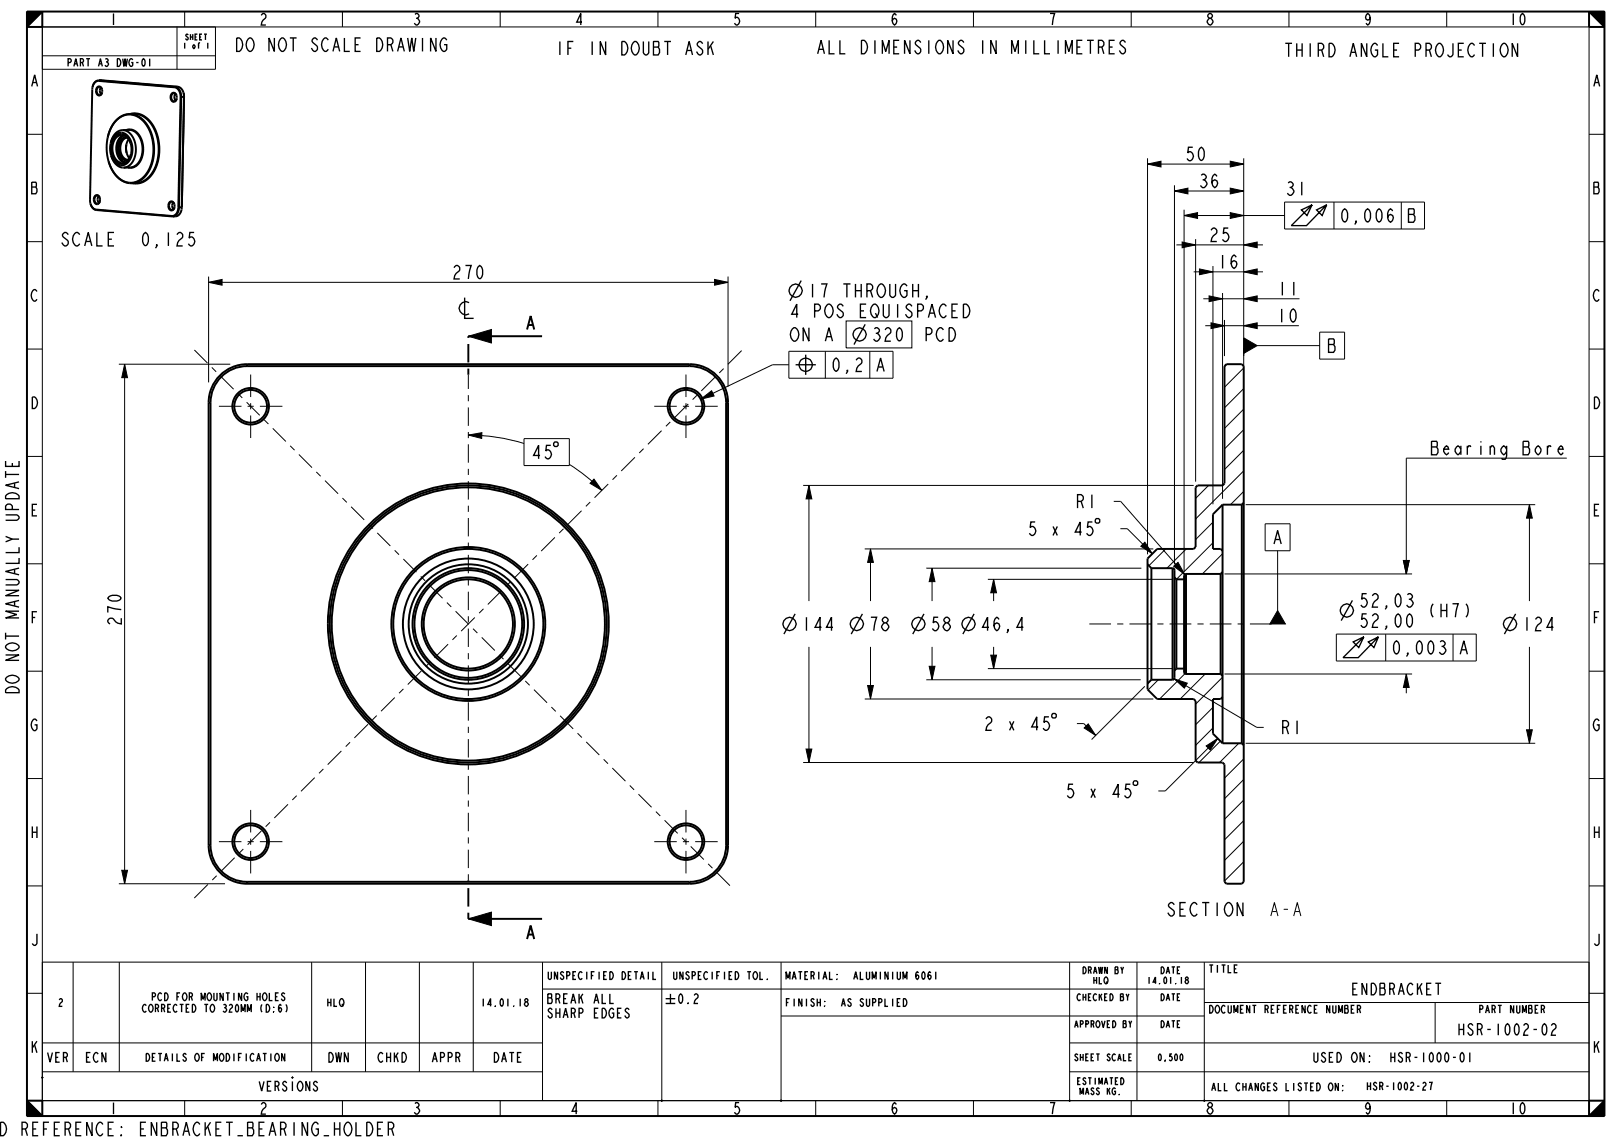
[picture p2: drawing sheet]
<svg xmlns="http://www.w3.org/2000/svg" width="420mm" height="297mm" viewBox="0 0 420 297" stroke-linecap="round" stroke-linejoin="round" font-family="sans-serif">
<g fill="#000">
<path d="M7 3h4l-4 4zM413 3h4v4zM298.2 42.6l3.5-.7v1.5zM305.2 49.6l3.5-.7v1.5zM307.7 56l3.5-.7v1.5zM319.7 41.9l3.5 .7-3.5 .8zM319.7 48.9l3.5 .7-3.5 .8zM319.7 55.3l3.5 .7-3.5 .8zM54.2 73.4l3.5-.8v1.5zM185.7 72.6l3.5 .8-3.5 .7zM307.2 62.9l3.5 .7-3.5 .8zM311.7 69.9l3.5 .7-3.5 .8z"/>
<path d="M314.2 76.9l3.5 .7-3.5 .8zM323.2 77.6l3.5-.7v1.5zM323.2 63.6l3.5-.7v1.5zM323.2 70.6l3.5-.7v1.5zM32.4 94.6l.7 3.5h-1.5zM121.7 87.4l6-1.8v3.5zM314.7 83.9l3.5 .7-3.5 .8zM323.2 84.6l3.5-.7v1.5zM323.2 87.8l3.5 2-3.5 2zM121.7 113.1l3.5-.7v1.5zM182.1 103.7l2.8-2.2 .7 1.4zM154.4 124.5l2 2.9-3-1.8z"/>
<path d="M210.2 126.1l.8 3.5h-1.5zM397.5 131.1l.7 3.5h-1.5zM226.2 142.6l.8 3.5h-1.5zM242.2 147.6l.8 3.5h-1.5zM258.2 150.5l.8 3.5h-1.5zM296.5 141.9l1-1 2 3zM305 147.1l1.2-1 1.7 3.2zM364.7 145.6h1.5l-.7 3.5zM241.5 173.1h1.5l-.8 3.5zM257.5 170.2h1.5l-.8 3.5zM305.2 176.4l3.4 1.1-.8 1.3zM365.5 175.1l.7 3.5h-1.5z"/>
<path d="M209.5 194.6h1.5l-.8 3.5zM225.5 178.1h1.5l-.8 3.5zM282.8 188.1l2 3-3-1.9zM313.5 193.8l3-1.9-2 3zM396.7 189.6h1.5l-.7 3.5zM31.6 226.1h1.5l-.7 3.5zM121.7 238.8l6-1.8v3.5zM7 286l4 4h-4zM413 290l4-4v4z"/>
</g>
<g fill="none" stroke="#000" stroke-width=".26">
<path d="M7 3h4l-4 4zM7 7h410v279h-410zM11 3h402v287h-402zM11 14.5h45M46 7v11M48 3v4M56 7v11h-45M89 3v4M130 3v4M171 3v4M212 3v4M253 3v4"/>
<path d="M294 3v4M335 3v4M376 3v4M413 3h4v4zM7 34.9h4M413 34.9h4M298.2 42.6l3.5-.7v1.5zM298.2 41.1v102.9M298.2 42.6h25M305.2 49.6l3.5-.7v1.5zM305.2 48.1v98.6M305.2 49.6h18"/>
<path d="M307.7 56l3.5-.7v1.5zM307.7 54.5v94M307.7 56h26.2M319.7 41.9l3.5 .7-3.5 .8zM319.7 48.9l3.5 .7-3.5 .8zM319.7 55.3l3.5 .7-3.5 .8zM323.2 41.1v51.4M333.9 52.5h36.3v7h-36.3zM346.7 52.5v7M364.2 52.5v7M7 62.8h4M54.2 73.4l3.5-.8v1.5z"/>
<path d="M54.2 71.9v27.5M54.2 73.4h135M185.7 72.6l3.5 .8-3.5 .7zM189.2 71.9v28.5M305.7 63.6h22.5M307.2 62.9l3.5 .7-3.5 .8zM310.2 70.6h18M310.7 62.1v63.1M311.7 69.9l3.5 .7-3.5 .8zM312.7 77.6h25M314.2 76.9l3.5 .7-3.5 .8zM315.2 69.1v61.9"/>
<path d="M317.7 76.1v53.5M323.2 77.6l3.5-.7v1.5zM323.2 63.6l3.5-.7v1.5zM323.2 70.6l3.5-.7v1.5zM413 62.8h4M7 90.7h4M30.9 94.6h28.9M32.4 94.6l.7 3.5h-1.5zM32.4 94.6v135M121.7 87.4l6-1.8v3.5zM205 94.8h-4.2l-18.7 8.9M205 91.3h27.1v7h-27.1z"/>
<path d="M214.5 91.3v7M219.9 83.4h17.1v7h-17.1zM226.1 91.3v7M313.2 84.6h24.4M314.7 83.9l3.5 .7-3.5 .8zM318.2 83.1v9.4M318.9 94.6l-.7 .7M323.2 84.6l3.5-.7v1.5zM323.2 87.8l3.5 2-3.5 2zM323.2 95.6l-5 5M326.7 89.8h16.3M343 86.3h6.5v7h-6.5z"/>
<path d="M413 90.7h4M7 118.6h4M121.7 113.1l3.5-.7v1.5zM121.7 113.1a49.1 49.1 0 0 1 14.5 2.1M136.2 114h11.8v7h-11.8zM182.1 103.7l2.8-2.2 .7 1.4zM323.2 101l-5 5M323.2 106.3l-5 5M323.2 111.7l-5 5M323.2 117l-5 5M407.2 119h-41.7v30.1M413 118.6h4"/>
<path d="M148 120.7l4.4 3.1 4 3.6M154.4 124.5l2 2.9-3-1.8zM208.7 126.1h101.5M210.2 126.1l.8 3.5h-1.5zM210.2 126.1v30.1M289.5 130.3h1.8l16.6 19M291.2 137.4h1.8l6.5 6.5M314.1 126.1l-3.4 3.4M315.2 135.7l-4.5 4.5M323.2 122.4l-12.5 12.5M323.2 127.7l-3.4 3.4M323.7 131.1h75.3"/>
<path d="M397.5 131.1l.7 3.5h-1.5zM397.5 131.1v25.1M7 146.5h4M224.7 142.6h75M226.2 142.6l.8 3.5h-1.5zM226.2 142.6v13.6M240.7 147.6h55.9M242.2 147.6l.8 3.5h-1.5zM242.2 147.6v8.6M256.7 150.5h48M258.2 150.5l.8 3.5h-1.5zM258.2 150.5v5.7"/>
<path d="M296.5 141.9l1-1 2 3zM303 142.6l-4.4 4.4M305 147.1l1.2-1 1.7 3.2zM308.3 142.6l-5 5M315.2 141l-9.4 9.5M317.7 143.9l-5.2 5.2M318.2 149.1h48.8M364.7 145.6h1.5l-.7 3.5zM413 146.5h4M7 174.4h4M210.2 168.1v30M225.5 178.1h1.5l-.8 3.5z"/>
<path d="M226.2 168.1v13.5M240.7 176.6h55.8M241.5 173.1h1.5l-.8 3.5zM242.2 168.1v8.5M256.7 173.7h48M257.5 170.2h1.5l-.8 3.5zM258.2 168.1v5.6M297.5 178.3l-13.8 13.9M301 176.6l-2.6 2.7M305.2 176.4l3.4 1.1-.8 1.3zM305.2 176.4l21.4 12.6h1.8M308 175l-6.6 6.6"/>
<path d="M313.2 175.1l-6.5 6.5M317.7 176l-7 7M318.2 175.1h48.8M347.3 164.8h36.4v7h-36.4zM360.1 164.8v7M365.5 175.1l.7 3.5h-1.5zM365.5 175.1v5M377.6 164.8v7M397.5 168.1v25M413 174.4h4M208.7 198.1h101.5M209.5 194.6h1.5l-.8 3.5z"/>
<path d="M224.7 181.6h75M279.9 188h1.8l3.1 3.1M282.8 188.1l2 3-3-1.9zM313.5 193.8l3-1.9-2 3zM315.2 183.8l-4.5 4.5M315.2 189.2l-4.5 4.5M316.5 191.9l-13.6 13.6h-1.8M317.2 192.6l-5.6 5.5M322 193.1l-5 5M323.2 197.2l-5 5M323.7 193.1h75.3M396.7 189.6h1.5l-.7 3.5z"/>
<path d="M7 202.3h4M323.2 202.5l-5 5M323.2 207.9l-5 5M323.2 213.2l-5 5M323.2 218.6l-5 5M413 202.3h4M7 230.2h4M30.9 229.6h27.6M31.6 226.1h1.5l-.7 3.5zM121.7 238.8l6-1.8v3.5zM323.2 223.9l-5 5M413 230.2h4"/>
<path d="M7 258.1h4M11 250h402M19 250v28.5M31 250v28.5M81 250v28.5M95 250v28.5M109 250v28.5M123 250v28.5M141 257h172M141 250v36M172 250v36M203 250v36"/>
<path d="M278 250v36M295.5 250v36M313 250v36M413 258.1h4M11 271h130M11 278.5h130M203 264h110M278 271h135M278 278.5h135M313 260.5h100M373 260.5v10.5M7 286l4 4h-4z"/>
<path d="M48 286v4M89 286v4M130 286v4M171 286v4M212 286v4M253 286v4M294 286v4M335 286v4M376 286v4M413 290l4-4v4z"/>
</g>
<g fill="none" stroke="#000" stroke-width=".51">
<path d="M7 3h410v287h-410zM11 3v4h-4zM413 3l4 4h-4zM24 22.6l-.6 29.4 .1 1M24.1 22.6h-.1M25.3 22.7a.89 .89 0 0 1 1 0 .89 .89 0 0 1 .3 1l-.1 .3a.81 .81 0 0 1-.9 .8 .81 .81 0 0 1-.6-1zM25.7 21a1.7 1.7 0 0 0-1.6 1.6M25.7 21l19.6 1.7M25.7 20.9a1.8 1.8 0 0 0-1.6 1.7M25.7 20.9v.1M25.7 20.9l19.7 1.7M26.3 20.9h.2"/>
<path d="M26.5 20.9l19.7 1.6M26.5 20.9h-.8M26.5 23.2a.72 .72 0 0 0-.9-.6 .72 .72 0 0 0-.5 1 .75 .75 0 0 0 .3 .9 .75 .75 0 0 0 1-.2l.1-.3M28 35.8a6.9 6.9 0 0 1 5.3-6.2 6.4 6.4 0 0 1 6 5 11.1 11.1 0 0 1-2.3 11.9 4.9 4.9 0 0 1-7.5-1.7l-1.3-2.9M28 35.8a12.7 12.7 0 0 0 .2 6.1M28 35.8a6.8 6.8 0 0 1 5.2-6 6 6 0 0 1 5.7 4.3 11.2 11.2 0 0 1-2 12.3 4.8 4.8 0 0 1-7.4-1.6l-1.3-2.9M28.8 37.1v-.3a3.1 3.1 0 0 1 4.3-2.7 5.9 5.9 0 0 1 .2 9.1 2.97 2.97 0 0 1-4.2-2l-.2-.7M28.8 37.1l-.2 1.7 .3 1.7M28.8 37.1a2.72 2.72 0 0 1 3.5-2.4 5.1 5.1 0 0 1 .2 8 2.75 2.75 0 0 1-3.6-2.2M30 35.5a2.34 2.34 0 0 1 3.8 1.4 4.3 4.3 0 0 1-1.7 5.6 2.71 2.71 0 0 1-3.1-2.5 4.9 4.9 0 0 1 1-4.5zM32.1 35.1a4.3 4.3 0 0 0-1 6.3l1.2 .8M32.3 35.2a4 4 0 0 0-1.2 5.8l.7 .8 .8 .3"/>
<path d="M32.9 33.8l.1-.1a3.2 3.2 0 0 1 3.8 2.6 5.6 5.6 0 0 1-2.1 7.2h-1.4M33 35.7a2.28 2.28 0 0 0-2.3 2.6 2.77 2.77 0 0 0 2.2 3.4l.3-.1M33 35.7a2.08 2.08 0 0 0-2.2-.5 2.08 2.08 0 0 0-1.3 1.8 4.2 4.2 0 0 0 1.8 5.3 2.35 2.35 0 0 0 2.7-2.3M33 35.7l1 1.6M33.1 35.8a2.36 2.36 0 0 0-2.2 2.9 2.37 2.37 0 0 0 2.4 2.8M33.4 36.2a4.3 4.3 0 0 0 .2 4.9M33.5 33.8a4.3 4.3 0 0 1 3.5 4.6 4.4 4.4 0 0 1-2.9 5.1h-.2M33.9 29.6a5.9 5.9 0 0 1 6.5 4.1 11.6 11.6 0 0 1-2 12.8 4.6 4.6 0 0 1-3.8 1.1M34.7 29.6a6.9 6.9 0 0 1 6.1 5.8 10.8 10.8 0 0 1-2.9 11.3l-1.1 .6-1.4 .3M45.3 22.7a2.27 2.27 0 0 1 1.6 2.5M45.4 22.6a2.34 2.34 0 0 1 1.7 2.6M45.4 22.6l-.1 .1"/>
<path d="M45.9 24.8a.72 .72 0 0 0-.9-.5 .72 .72 0 0 0-.5 .9 .75 .75 0 0 0 .3 1 .75 .75 0 0 0 1-.2l.1-.3M45.9 24.8v.9M45.9 24.8a.81 .81 0 0 0-1-.7 .81 .81 0 0 0-.6 1.1 .85 .85 0 0 0 .3 1 .85 .85 0 0 0 1.1 0l.2-.5M46.2 22.5a2.56 2.56 0 0 1 1.6 2.7M46.2 22.5l-.8 .1M46.9 25.2h.2M46.9 25.2l-.6 28.7M47.1 25.2l-.6 28.7M47.8 25.2h.1M47.8 25.2h-.7M47.8 25.2l-.5 28.7M23.5 53a1.97 1.97 0 0 0 1.6 1.6"/>
<path d="M23.5 53a1.85 1.85 0 0 0 1.5 1.5M24.7 50.9a.89 .89 0 0 1 1 .1 .89 .89 0 0 1 .3 .9v.3a.81 .81 0 0 1-.9 .8 .81 .81 0 0 1-.7-1zM25 54.5l19.7 1.6M25 54.5l.1 .1M25.1 54.6l19.7 1.6M25.9 51.4a.72 .72 0 0 0-.9-.6 .72 .72 0 0 0-.4 1 .75 .75 0 0 0 .2 1 .75 .75 0 0 0 1-.2l.2-.4M44.1 52.5a.89 .89 0 0 1 1 .1 .89 .89 0 0 1 .3 1l-.1 .3a.81 .81 0 0 1-.9 .8 .81 .81 0 0 1-.6-1zM44.7 56.1l.1 .1M44.8 56.2h.1M45.3 53a.72 .72 0 0 0-.9-.5 .72 .72 0 0 0-.5 .9 .75 .75 0 0 0 .3 1 .75 .75 0 0 0 1-.2l.1-.3M46.3 53.9a1.96 1.96 0 0 1-1.6 2.2M46.3 53.9h.2"/>
<path d="M46.5 53.9a2.14 2.14 0 0 1-1.6 2.3M47.3 53.9a2.21 2.21 0 0 1-1.7 2.3h-.7M47.3 53.9h-.8M47.3 53.9h.1M64.2 94.6a10 10 0 0 0-10 10M64.2 95.1a9.5 9.5 0 0 0-9.5 9.5M64.2 94.6v.5M64.2 95.1h115M64.2 94.6h115M121.7 87.4h19.2M137 85.6l.9-3.5 .9 3.5M137.4 84.5h1.1"/>
<path d="M179.2 94.6a10 10 0 0 1 10 10M179.2 95.1a9.5 9.5 0 0 1 9.5 9.5M179.2 94.6v.5M318.2 95.1l.5-.5h4l.5 .5v134l-.5 .5h-4l-.5-.5v-30.5l-.5-.5h-6.5l-.5-.5v-15.5l-.5-.5h-9.5l-2.5-2.5v-34l2.5-2.5h9.5l.5-.5v-15.5l.5-.5h6.5l.5-.5zM54.2 104.6v115M54.2 104.6h.5M54.7 104.6v115M188.7 104.6h.5M188.7 104.6v115M189.2 104.6v115M317.7 131.1l-2.5 2.5v9h2l.5 .5M317.7 131.1v62"/>
<path d="M317.7 131.1h5M322.7 131.1v62M323.2 130.6l-.5 .5M298.2 146.6l1 1M299.2 147.6v29M299.2 147.6h5.5M304.7 147.6l.5 .3v.2v28v.3l-.5 .2M304.7 147.6v29M305.2 150l.5 .5M305.7 150.5v23.2M305.7 150.5h2M308.2 149.1l-.2 .1-.3 .4v25l.3 .5h.2"/>
<path d="M308.2 149.1v26M308.2 149.1h9M317.2 149.1v26M317.7 148.6l-.5 .5M299.2 176.6h5.5M299.2 176.6l-1 1M305.7 173.7h2M305.7 173.7l-.5 .5M308.2 175.1h9M317.2 175.1l.5 .5M317.7 193.1h5M317.7 181.1l-.5 .5h-2v9l2.5 2.5"/>
<path d="M322.7 193.1l.5 .5M54.2 219.6a10 10 0 0 0 10 10M54.2 219.6h.5M54.7 219.6a9.5 9.5 0 0 0 9.5 9.5M188.7 219.6a9.5 9.5 0 0 1-9.5 9.5M188.7 219.6h.5M189.2 219.6a10 10 0 0 1-10 10M64.2 229.6h115M64.2 229.1h115M64.2 229.1v.5M121.7 238.8h19.2M179.2 229.1v.5"/>
<path d="M137 244l.9-3.5 .9 3.5M137.4 242.8h1.1M10.8 279.8l.4 .4M11.2 279.8l-.4 .4M75.8 279.8l.4 .4M76.2 279.8l-.4 .4M7 286h4v4zM171.8 285.8l.4 .4M172.2 285.8l-.4 .4M202.8 285.8l.4 .4M203.2 285.8l-.4 .4M277.8 285.8l.4 .4"/>
<path d="M278.2 285.8l-.4 .4M413 286h4l-4 4z"/>
<circle cx="65.1" cy="105.6" r="4.8"/>
<circle cx="65.1" cy="105.6" r="4.3"/>
<circle cx="178.3" cy="105.6" r="4.3"/>
<circle cx="178.3" cy="105.6" r="4.8"/>
<circle cx="121.7" cy="162.1" r="36"/>
<circle cx="121.7" cy="162.1" r="35.5"/>
<circle cx="121.7" cy="162.1" r="20"/>
<circle cx="121.7" cy="162.1" r="19.5"/>
<circle cx="121.7" cy="162.1" r="17"/>
<circle cx="121.7" cy="162.1" r="12.1"/>
<circle cx="121.7" cy="162.1" r="14"/>
<circle cx="121.7" cy="162.1" r="15.5"/>
<circle cx="121.7" cy="162.1" r="11.6"/>
<circle cx="121.7" cy="162.1" r="14.5"/>
<circle cx="121.7" cy="162.1" r="36.5"/>
<circle cx="65.1" cy="218.7" r="4.8"/>
<circle cx="65.1" cy="218.7" r="4.3"/>
<circle cx="178.3" cy="218.7" r="4.3"/>
<circle cx="178.3" cy="218.7" r="4.8"/>
</g>
<path d="M121.7 97.4v-10M121.7 238.8v-10" fill="none" stroke="#000" stroke-width=".51" stroke-dasharray="1.6 1.6 4.8 1.6" stroke-linecap="butt"/>
<path d="M121.7 228.8v-131.4" fill="none" stroke="#000" stroke-width=".26" stroke-dasharray="1.6 1.6 4.8 1.6" stroke-linecap="butt"/>
<g fill="none" stroke="#000" stroke-width=".35">
<path d="M61.5 9.9a1.2 1.2 0 0 1 1.4 .8 2.17 2.17 0 0 1-.7 2.7h-.7zM116.1 10.4l-.5-.5a1.15 1.15 0 0 0-1.1 .8 2.17 2.17 0 0 0 .7 2.7h.4l.5-.6v-1.2h-.7M212.5 14l.9-3.5 .9 3.5M212.9 12.8h1M292.5 11.1l-.5-.6a.8 .8 0 0 0-.9 .9l.5 .5a1.23 1.23 0 0 1 .7 1.8l-.3 .3a1.15 1.15 0 0 1-1.1-.9M334 11.3h1.8M394.4 11.3v3.5l-1.4-3.5v3.5M341 53.2l-2.8 1.3 1.5 1.5 1.3-2.8-5.4 5.4h4l5.2-5.4-2.6 1.3 1.4 1.5 1.2-2.8M349.1 54.5l.4-.2a2.28 2.28 0 0 1 0 3.5 2.38 2.38 0 0 1-.4-3.3zM352.5 57.8l-.2-.3h.2v.3l-.4 .5M355.1 54.5l.3-.2 .4 .2a2.38 2.38 0 0 1-.4 3.3l-.3-.3a2.66 2.66 0 0 1 0-3zM358 54.5l.4-.2a2.28 2.28 0 0 1 0 3.5 2.38 2.38 0 0 1-.4-3.3z"/>
<path d="M362 54.8l-.6-.5a2.28 2.28 0 0 0 0 3.5 1.33 1.33 0 0 0 .6-1.8l-.6-.3-.6 .3-.1 .6M366.1 54.3h1.3l.2 .2v.9l-.2 .3 .3 .6v.9l-.3 .6h-1.3zM366.1 55.7h1.3M120.8 77.3v5.4h2.3M121.9 78.6a1.72 1.72 0 0 0-2.6 1.5 1.72 1.72 0 0 0 2.6 1.5M208.2 72.9l-2.9 5.3M240.9 77.3l-.2-.3h.2v.3l-.3 .6M250.4 79a1.27 1.27 0 0 1 1.5 .9 2.11 2.11 0 0 1-.8 2.6h-.7zM206.8 94.8h5.2M209.4 92.2v5.2M216.9 93.3l.4-.3a2.28 2.28 0 0 1 0 3.5 2.38 2.38 0 0 1-.4-3.2zM220.3 96.5l-.2-.3h.2v.3l-.4 .6"/>
<path d="M222.5 93.6l.6-.6h.3l.6 .6a1.35 1.35 0 0 1-.9 1.5l-.4 .6-.2 .8h1.5M224.9 84.3l-3 5.2M227.9 96.5l1-3.5 .9 3.5M228.3 95.4h1.1M1.5 119.8v1.4h3.5v-1.4M140.4 118.3h-1.7l1.3-2.6v3.5M143.1 115.7h-1.1l-.2 1.5 .4-.3a1.17 1.17 0 0 1 1.1 1.2 1.17 1.17 0 0 1-1.1 1.1l-.5-.6M143.9 115.1l.3-.3h.6l.3 .3v.6l-.3 .3h-.6l-.3-.3zM405 116.7h1.3l-.2-.6-.4-.3a1.26 1.26 0 0 0-.8 1.2 1.26 1.26 0 0 0 .8 1.2l.6-.6M3.2 120.3v.9M269 135.6h-1.1l-.2 1.5 .4-.3a1.17 1.17 0 0 1 1.1 1.2 1.17 1.17 0 0 1-1.1 1.1l-.6-.6M273.7 136.8l1.1 2.3"/>
<path d="M274.8 136.8l-1.1 2.3M281.1 138.3h-1.7l1.4-2.7v3.5M283.9 135.6h-1.1l-.2 1.5 .4-.3a1.17 1.17 0 0 1 1.1 1.2 1.17 1.17 0 0 1-1.1 1.1l-.6-.6M284.9 134.8h.6l.3 .2v.6l-.3 .3h-.6l-.2-.3v-.6zM206.7 159.5l-3 5.3M224.1 159.5l-2.9 5.3M240.1 159.5l-2.9 5.3M253.2 159.5l-2.9 5.3M351.5 156l-2.9 5.3M393.9 159.5l-2.9 5.3M1.7 178.9a2.23 2.23 0 0 1 3.3 .4v.7h-3.5v-.7zM354.5 165.5l-2.8 1.3 1.4 1.5 1.4-2.8-5.4 5.4h3.9l5.2-5.4-2.6 1.3 1.5 1.5 1.1-2.8"/>
<path d="M362.6 166.8l.3-.3a2.28 2.28 0 0 1 0 3.5 2.37 2.37 0 0 1-.3-3.2zM365.9 170l-.2-.3h.2v.3l-.4 .6M368.5 166.8l.4-.3 .4 .3a2.38 2.38 0 0 1-.4 3.2l-.4-.3a2.66 2.66 0 0 1 0-2.9zM371.5 166.8l.4-.3a2.28 2.28 0 0 1 0 3.5 2.38 2.38 0 0 1-.4-3.2zM374.3 166.8l.4-.3a.82 .82 0 0 1 .9 .9l-.6 .6a1.04 1.04 0 0 1 .8 1.2 1.04 1.04 0 0 1-1.1 .8l-.6-.6M374.7 168h.3M379.5 170l.9-3.5 1 3.5M379.9 168.8h1.1M256.2 186.9l.6-.6h.4l.5 .6a1.35 1.35 0 0 1-.9 1.4l-.4 .6-.2 .9h1.5M262.4 187.4l1.1 2.4M263.5 187.4l-1.1 2.4M269.8 188.9h-1.7l1.3-2.6v3.5"/>
<path d="M272.6 186.3h-1.1l-.2 1.4 .4-.3a1.17 1.17 0 0 1 1.1 1.2 1.17 1.17 0 0 1-1.1 1.2l-.6-.6M273.6 185.4h.6l.3 .3v.6l-.3 .3h-.6l-.2-.3v-.6zM278.9 203.8h-1.1l-.2 1.4 .4-.3a1.17 1.17 0 0 1 1.1 1.2 1.17 1.17 0 0 1-1.1 1.2l-.6-.6M283.5 204.9l1.2 2.4M284.7 204.9l-1.2 2.4M291 206.4h-1.7l1.3-2.6v3.5M293.8 203.8h-1.1l-.2 1.4 .3-.3a1.17 1.17 0 0 1 1.2 1.2 1.17 1.17 0 0 1-1.2 1.2l-.5-.6M294.5 203.2l.3-.3h.6l.3 .3v.6l-.3 .3h-.6l-.3-.3zM305.2 235.1l-.6-.6a.82 .82 0 0 0-.9 .9l.6 .6a1.21 1.21 0 0 1 .7 1.7l-.4 .3a1.2 1.2 0 0 1-1.1-.8M39.6 259h.5l.3-.3v-.4l-.3-.3h-.5v2M74 258.3l-.3-.3-.5 .3 .1 .4 .7 .6-.1 .5-.4 .2-.4-.5M158.5 258.2v2.5h1"/>
<path d="M169.7 252.5v2h.8M173 259.5h2.5M174.3 258.2v2.5M176.7 258.5l.2-.3a1.69 1.69 0 0 1 0 2.5 1.77 1.77 0 0 1-.2-2.2zM180.4 258.7l.4-.5h.2l.4 .5a.97 .97 0 0 1-.6 1l-.4 1h1M217.5 254.3l.1 .2zM217.5 253.2l.1 .1zM234.8 259.5a1.01 1.01 0 0 1 .9 1 1.01 1.01 0 0 1-.9 1zM241.9 252.8l-.3-.3a1.35 1.35 0 0 0 0 2 .66 .66 0 0 0 0-1.2l-.3 .2-.1 .3M243.2 252.5v2M38 261.3l-.3-.3a1.06 1.06 0 0 0-.7 1 1.06 1.06 0 0 0 .7 1l.3-.3M38 273.7a1.01 1.01 0 0 1 .9 1 1.01 1.01 0 0 1-.9 1z"/>
<path d="M74 273.7v2l-.8-2v2M74.3 261a1.78 1.78 0 0 1 0 2M163.5 262.4l-.4-.4a.57 .57 0 0 0-.6 .6l.4 .4a.74 .74 0 0 1 .6 .8 .74 .74 0 0 1-.6 .7l-.5-.6M173 260.7h2.5M178.8 260.5l.1 .2zM341.5 273.5v2.1l.4 .4h.2l.4-.4v-2.1M351.2 262.2h.5M352 261.2h-.8v2h.8M352.8 262.2h.5l.3-.3v-.3l-.3-.4h-.5v2M353.3 262.2l.3 1M36.5 293.4h.9M37.9 291.6h-1.4v3.5h1.4"/>
<path d="M100.9 293.4h.9l.5-.6v-.6l-.5-.6h-.9v3.5M101.8 293.4l.5 1.7M347.8 281.4v2l-.8-2v2M348.9 283.2l.1 .2zM348.9 282.1l.1 .1z"/>
<circle cx="206.7" cy="75.5" r="1.72"/>
<circle cx="209.4" cy="94.7" r="1.74"/>
<circle cx="223.4" cy="86.9" r="1.72"/>
<circle cx="350" cy="158.6" r="1.72"/>
<circle cx="205.2" cy="162.1" r="1.72"/>
<circle cx="222.7" cy="162.1" r="1.72"/>
<circle cx="238.7" cy="162.1" r="1.72"/>
<circle cx="251.7" cy="162.1" r="1.72"/>
<circle cx="392.4" cy="162.1" r="1.72"/>
</g>
<path d="M323.2 95.1v-5.3" fill="none" stroke="#000" stroke-width=".26" stroke-dasharray="4.8 4.8" stroke-linecap="butt"/>
<!-- layer: 02___PRT_ALL_AXES -->
<path d="M332.1 158.6l2 3.5h-4.1z" fill="#000"/>
<g fill="none" stroke="#000" stroke-width=".26">
<path d="M50.5 90.9l3.4 3.4M55.1 95.5l1.1 1.1M57.3 97.7l3.4 3.4M65.1 97.3v5.9M178.3 97.3v5.9M185.8 98l-3.5 3.6M188.1 95.8l-1.2 1.1M192.8 91.1l-3.6 3.5M56.9 105.6h5.9M61.8 102.3l1.2 1.1M64.1 104.5l3.4 3.4M64.4 105.6h1.5"/>
<path d="M65.1 104.8v1.6M65.1 108v5.8M67.5 105.6h5.9M68.6 109l1.2 1.2M70.9 111.3l3.4 3.4M75.4 115.8l1.1 1.2M77.7 118.1l3.4 3.4M165 118.8l-3.5 3.6M167.3 116.6l-1.2 1.1M170 105.6h5.9M171.9 111.9l-3.5 3.6M174.2 109.6l-1.1 1.2"/>
<path d="M177.5 105.6h1.6M178.3 104.8v1.6M178.3 108v5.8M178.9 105l-3.6 3.5M180.7 105.6h5.8M181.1 102.7l-1.1 1.1M82.2 122.6l1.1 1.2M84.5 124.9l3.4 3.4M89 129.4l1.1 1.1M91.3 131.7l3.4 3.4M95.8 136.2l1.1 1.1M98 138.5l3.4 3.4"/>
<path d="M144.2 139.6l-3.5 3.6M146.5 137.4l-1.2 1.1M151.1 132.7l-3.5 3.6M153.4 130.5l-1.1 1.1M158.1 125.8l-3.6 3.5M160.3 123.5l-1.1 1.1M328.8 136.1h6.5v7h-6.5zM102.6 143l1.1 1.1M104.8 145.3l3.4 3.4M109.4 149.8l1.1 1.1M111.6 152l3.4 3.4M116.2 156.6l1.1 1.1"/>
<path d="M118.4 158.8l3.4 3.4M125.7 158.2l-1.2 1.1M130.3 153.5l-3.5 3.6M132.6 151.3l-1.1 1.1M137.3 146.6l-3.6 3.5M139.5 144.3l-1.1 1.2M332.1 158.6l2 3.5h-4.1zM332.1 143.1v15.5M104.9 179l-1.2 1.1M109.5 174.3l-3.5 3.6M111.8 172.1l-1.1 1.1M116.5 167.4l-3.6 3.5"/>
<path d="M118.7 165.1l-1.1 1.2M122.9 163.4l1.2 1.1M123.4 160.5l-3.6 3.5M125.2 165.6l3.4 3.4M129.7 170.2l1.2 1.1M132 172.4l3.4 3.4M136.5 176.9l1.2 1.2M138.8 179.2l3.4 3.4M283.1 162.1h5.7M290.4 162.1h1.5M293.5 162.1h5.7M300.8 162.1h1.6"/>
<path d="M304 162.1h5.6M311.2 162.1h1.6M314.4 162.1h5.7M321.7 162.1h1.6M324.8 162.1h5.7M84 199.8l-1.1 1.1M88.7 195.1l-3.5 3.6M91 192.9l-1.1 1.1M95.7 188.2l-3.6 3.5M97.9 185.9l-1.1 1.2M102.6 181.3l-3.6 3.5M143.3 183.7l1.1 1.2"/>
<path d="M145.6 186l3.4 3.4M150.1 190.5l1.1 1.1M152.4 192.8l3.4 3.4M156.9 197.3l1.1 1.1M159.1 199.6l3.5 3.4M56.9 218.7h5.9M64.4 218.7h1.5M65.1 210.5v5.8M65.1 217.9v1.6M67.5 218.7h5.9M67.9 215.9l-3.5 3.6M70.2 213.7l-1.2 1.1"/>
<path d="M74.9 209l-3.6 3.5M77.1 206.7l-1.1 1.2M81.8 202.1l-3.6 3.5M163.7 204.1l1.1 1.1M165.9 206.4l3.4 3.4M170 218.7h5.9M170.5 210.9l1.1 1.1M172.7 213.1l3.4 3.4M177.3 217.7l1.1 1.1M177.5 218.7h1.6M178.3 210.5v5.8M178.3 217.9v1.6"/>
<path d="M179.5 219.9l3.4 3.4M180.7 218.7h5.8M54 229.8l-3.5 3.6M56.3 227.5l-1.1 1.2M61 222.9l-3.6 3.5M63.2 220.6l-1.1 1.1M65.1 221.1v5.9M178.3 221.1v5.9M184 224.5l1.2 1.1M186.3 226.7l3.4 3.4"/>
</g>
<path d="M26.2 22.7l-.3 1 .4 .8M32.9 35.8a3.3 3.3 0 0 0-.4 5.5l.7 .2M33.5 33.8h-1.7M34.7 29.6h-1.1M45.6 24.4l-.3 .9 .4 .8M25.7 51l-.3 .9 .3 .8M33.9 43.5l-1.7 .1M35.4 47.6h-1.2M45 52.6l-.3 .9 .4 .9" fill="none" stroke="#000" stroke-width=".51"/>
<g font-size="4.5">
<text x="63.1" y="13.4">DO NOT SCALE DRAWING</text>
<text x="145.8" y="14.3">IF IN DOUBT ASK</text>
<text x="215.3" y="14">ALL DIMENSIONS IN MILLIMETRES</text>
<text x="336.1" y="14.8">THIRD ANGLE PROJECTION</text>
<text x="307.8" y="41.8">50</text>
<text x="311.3" y="48.8">36</text>
<text x="333.9" y="50.8">31</text>
<text x="17.2" y="63.9">SCALE</text>
<text x="37.6" y="63.9">0,125</text>
<text x="314" y="62.8">25</text>
<text x="316.3" y="69.8">16</text>
<text x="117.3" y="72.5">270</text>
<text x="209.7" y="77.3">17</text>
<text x="218.4" y="77.3">THROUGH,</text>
<text x="331.8" y="76.8">11</text>
<text x="205" y="82.5">4 POS EQUISPACED</text>
<text x="331.6" y="83.8">10</text>
<text x="205" y="88.7">ON A</text>
<text x="226.3" y="88.7">320</text>
<text x="239.7" y="88.7">PCD</text>
<text x="344.7" y="91.6">B</text>
<text x="371.5" y="118.2">Bearing Bore</text>
<text x="279.3" y="132">R1</text>
<text x="330.6" y="141.4">A</text>
<text x="353" y="157.8">52,03</text>
<text x="370.6" y="160.4">(H7)</text>
<text x="31.5" y="162.9" transform="rotate(-90 31.5 162.9)">270</text>
<text x="208.1" y="163.9">144</text>
<text x="225.6" y="163.9">78</text>
<text x="241.6" y="163.9">58</text>
<text x="254.6" y="163.9">46,4</text>
<text x="353" y="163">52,00</text>
<text x="395.4" y="163.9">124</text>
<text x="5" y="178.2" transform="rotate(-90 5 178.2)">DO NOT MANUALLY UPDATE</text>
<text x="332.6" y="190.8">R1</text>
<text x="305.2" y="238">SECTION</text>
<text x="330.5" y="238">A-A</text>
<text x=".7" y="295.1">D REFERENCE:</text>
<text x="38.6" y="295.1">ENBRACKET_BEARING_HOLDER</text>
</g>
<g font-size="3.9">
<text x="28.4" y="6.5">1</text>
<text x="67.4" y="6.5">2</text>
<text x="107.3" y="6.5">3</text>
<text x="149.4" y="6.5">4</text>
<text x="190.4" y="6.5">5</text>
<text x="231.4" y="6.5">6</text>
<text x="272.4" y="6.5">7</text>
<text x="313.4" y="6.5">8</text>
<text x="354.4" y="6.5">9</text>
<text x="392.3" y="6.5">10</text>
<text x="7.9" y="22.5">A</text>
<text x="413.9" y="22.5">A</text>
<text x="7.9" y="50.4">B</text>
<text x="413.9" y="50.4">B</text>
<text x="7.9" y="78.3">C</text>
<text x="413.9" y="78.3">C</text>
<text x="7.9" y="106.2">D</text>
<text x="413.9" y="106.2">D</text>
<text x="7.9" y="134">E</text>
<text x="413.9" y="134">E</text>
<text x="7.9" y="162">F</text>
<text x="413.9" y="162">F</text>
<text x="7.9" y="189.9">G</text>
<text x="413.9" y="189.9">G</text>
<text x="7.9" y="217.7">H</text>
<text x="413.9" y="217.7">H</text>
<text x="7.9" y="245.7">J</text>
<text x="413.9" y="245.7">J</text>
<text x="352" y="258.5">ENDBRACKET</text>
<text x="379.8" y="269">HSR-1002-02</text>
<text x="7.9" y="273.6">K</text>
<text x="413.9" y="273.6">K</text>
<text x="28.4" y="289.5">1</text>
<text x="67.4" y="289.5">2</text>
<text x="107.3" y="289.5">3</text>
<text x="148.3" y="289.5">4</text>
<text x="190.4" y="289.5">5</text>
<text x="231.4" y="289.5">6</text>
<text x="272.4" y="289.5">7</text>
<text x="313.4" y="289.5">8</text>
<text x="354.4" y="289.5">9</text>
<text x="392.3" y="289.5">10</text>
</g>
<g font-size="3.3">
<text x="142" y="260.7">BREAK ALL</text>
<text x="142" y="264.5">SHARP EDGES</text>
<text x="12.2" y="276">VER</text>
<text x="22.2" y="276">ECN</text>
<text x="85.2" y="276">DWN</text>
<text x="98.3" y="276">CHKD</text>
<text x="112.3" y="276">APPR</text>
<text x="128.3" y="276">DATE</text>
<text x="342.8" y="276">USED ON:</text>
<text x="361.2" y="276">HSR-1000-01</text>
<text x="67.7" y="283.5">VERSIONS</text>
</g>
<g font-size="2.6">
<text x="17.6" y="17.3">PART</text>
<text x="25.4" y="17.3">A3</text>
<text x="30.4" y="17.3">DWG-0</text>
<text x="38.2" y="17.3">1</text>
<text x="143.3" y="254.5">UNSPECIFIED DETAIL</text>
<text x="175.8" y="254.5">UNSPECIFIED TOL.</text>
<text x="204" y="254.5">MATERIAL:</text>
<text x="220.2" y="254.5">ALUMINIUM 6061</text>
<text x="314" y="252.7">TITLE</text>
<text x="15" y="261.5">2</text>
<text x="38.4" y="263">CORRECTED TO 320MM (D:6)</text>
<text x="40.6" y="260">PCD FOR MOUNTING HOLES</text>
<text x="85.1" y="261.5">HLQ</text>
<text x="125.4" y="261.5">14.01.18</text>
<text x="204" y="261.5">FINISH:</text>
<text x="217.2" y="261.5">AS SUPPLIED</text>
<text x="314" y="263.2">DOCUMENT REFERENCE NUMBER</text>
<text x="384.9" y="263.2">PART NUMBER</text>
<text x="39.1" y="275.7">DETAILS OF MODIFICATION</text>
<text x="314.6" y="283.4">ALL CHANGES LISTED ON:</text>
<text x="355.7" y="283.2">HSR-1002-27</text>
</g>
<g font-size="2.3">
<text x="281.6" y="253">DRAWN BY</text>
<text x="284.2" y="255.6">HLQ</text>
<text x="298.5" y="255.6">14.01.18</text>
<text x="301.7" y="253">DATE</text>
<text x="280.3" y="260">CHECKED BY</text>
<text x="301.7" y="260">DATE</text>
<text x="279.7" y="267">APPROVED BY</text>
<text x="301.7" y="267">DATE</text>
<text x="279.7" y="275.6">SHEET SCALE</text>
<text x="301" y="275.6">0,500</text>
<text x="280.3" y="281.8">ESTIMATED</text>
<text x="281" y="284.4">MASS KG.</text>
</g>
<g font-size="2">
<text x="48.2" y="10.4">SHEET</text>
<text x="47.4" y="12.6">1 of 1</text>
</g>
</svg>
